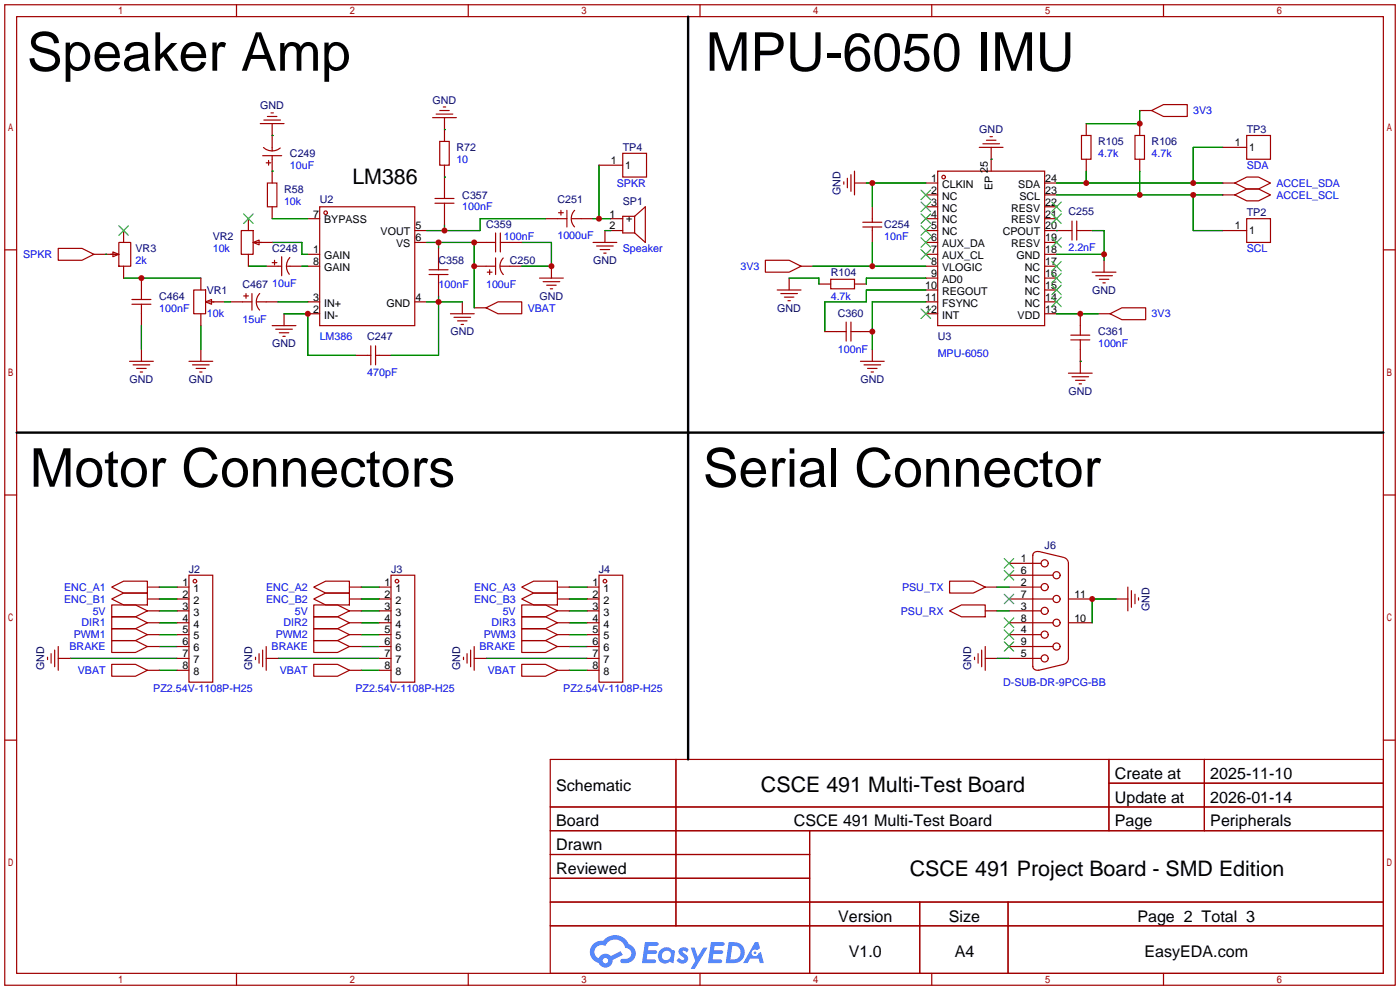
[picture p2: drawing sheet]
<svg xmlns="http://www.w3.org/2000/svg" width="299mm" height="212mm" viewBox="0 0 299 212" stroke-linecap="round" stroke-linejoin="round" font-family="sans-serif">
<g fill="none" stroke="#a10000" stroke-width=".25">
<path d="M1 1h297.2v209.6h-297.2zM3.6 3.6h292.1v204.4h-292.1zM50.5 1v2.6M100.1 1v2.6M149.6 1v2.6M199.1 1v2.6M248.7 1v2.6M1 53.4h2.6M295.7 53.4h2.5M1 105.8h2.6M295.7 105.8h2.5M1 158.2h2.6"/>
<path d="M295.7 158.2h2.5M117.6 162.3h178.1v45.7h-178.1zM117.6 172.5h178.1M117.6 177.5h178.1M144.5 162.3v35.6M173 177.5v30.5M237 162.3v15.2M237 167.4h58.7M257.4 162.3v15.2M117.6 182.6h55.4M117.6 192.8h178.1M117.6 187.7h55.4"/>
<path d="M117.6 197.9h178.1M196.6 192.8v15.2M215.4 192.8v15.2M50.5 208v2.6M100.1 208v2.6M149.6 208v2.6M199.1 208v2.6M248.7 208v2.6"/>
</g>
<g fill="#5487ff">
<path d="M145.3 202.7a1.3 1.3 0 0 1 1.9 .3l-.4 .6a.54 .54 0 0 0-.9-.2l.1 .2a1.34 1.34 0 0 1 .9 1.8 1.47 1.47 0 0 1-2.3-.1l.5-.6 .8 .5a.31 .31 0 0 0 .4-.3 .31 .31 0 0 0-.3-.4 1.12 1.12 0 0 1-.7-1.8z"/>
<path d="M147.6 202.5h.9l.6 2 1.2-2h.9l-2.7 4.6h-.9l1-1.7z"/>
<path d="M137.8 201.4h1.7a1.31 1.31 0 0 1 1.2 .2 .4 .4 0 0 1-.3 .5l-1.8 .1-.1 .9h1.6a.4 .4 0 0 1 .4 .4 .4 .4 0 0 1-.5 .4h-1.6l-.2 1.2h1.4a.46 .46 0 0 1 .5 0 .46 .46 0 0 1 .1 .5l-.4 .2h-2.6z"/>
<path d="M151.9 201.4h1.7a1.32 1.32 0 0 1 1.2 .2 .39 .39 0 0 1-.3 .5l-1.8 .1-.1 .9h1.6a.4 .4 0 0 1 .4 .4 .4 .4 0 0 1-.4 .4h-1.7l-.2 1.2h1.4a.46 .46 0 0 1 .5 0 .46 .46 0 0 1 .1 .5l-.4 .2h-2.6z"/>
<path d="M161.3 201.4h.8l.3 1.3-.6 .4a.75 .75 0 0 0-1.1 .3 .75 .75 0 0 0 .5 1 .75 .75 0 0 0 .9-.7l.5-.2 .6 2.3h-.8l-.3-.9h-1.8l-.5 .9h-1z"/>
<path d="M155.7 201.4l-.6 4.4h1.5a2.27 2.27 0 0 0 2.6-2.2 2.27 2.27 0 0 0-2.7-2.2zM156.5 202.1a1.5 1.5 0 0 1 1.8 1.6 1.5 1.5 0 0 1-1.9 1.4h-.3z"/>
<path d="M141.2 203a1.6 1.6 0 0 0-.3 2.3 1.6 1.6 0 0 0 2.3 .2l.7 .3 .3-2.4-.1-.3-.5-.1a1.58 1.58 0 0 0-2.4 0zM141.8 203.5a.98 .98 0 0 1 1.6 .4 .98 .98 0 0 1-1.1 1.3 .94 .94 0 0 1-.9-.7 .94 .94 0 0 1 .4-1z"/>
<path d="M126.8 201.8a2.37 2.37 0 0 0 1.1 4 1.54 1.54 0 0 0 1.8 1 1.54 1.54 0 0 0 1.2-1.6l2.2-1.1-.5-.8-2 1a1.57 1.57 0 0 0-2.7 .5 1.5 1.5 0 0 1-.7-2.1 1.5 1.5 0 0 1 2.2-.5 2.23 2.23 0 0 1 2.3-1.4 2.23 2.23 0 0 1 2 1.8 1.16 1.16 0 0 1 1.2 1.1 1.16 1.16 0 0 1-1.1 1.2h-.7a.47 .47 0 0 0-.5 .4 .47 .47 0 0 0 .4 .5 2.17 2.17 0 0 0 2.5-.9 2.17 2.17 0 0 0-.3-2.7l-.8-.4a3.2 3.2 0 0 0-5.5-.7l-1.1 .1zM128.8 205.3a.6 .6 0 0 1 1.2 0 .6 .6 0 0 1-1.2 0z"/>
<circle cx="161.4" cy="203.6" r=".28"/>
</g>
<g fill="none" stroke="#a10000" stroke-width=".25">
<path d="M55.6 26.4h5.1M56.1 33.3h4.1M56.3 31.5a2.74 2.74 0 0 0 3.6 .1M56.4 25.7h3.5M56.9 34.8h1M57.1 39.1h2.1v5.1h-2.1zM57.1 24.9h2.1M57.4 34.3v1M57.9 24.1h.5M58.2 26.4v5.9M58.2 33.3v5.8M92.5 25.1h5"/>
<path d="M93.2 24.4h3.6M94 30.2h2v5.1h-2zM94 23.6h2M94.7 22.9h.5M95 25.1v5.1M95 35.3v7.1M128 35.3h5.1M133.1 32.8h5.1v5h-5.1zM180.3 38.9v.5M181.1 38.1v2M181.9 37.3v3.6M182.6 39.1h2.6"/>
<path d="M182.6 36.6v5.1M197.9 39.1h2.5M200.4 36.6h22.9v33h-22.9zM209.3 31.5h5.1M210.1 30.7h3.5M210.8 30h2.1M211.6 29.2h.5M211.8 31.5v5.1M223.3 39.1h2.5M231.1 29h2.1v5h-2.1zM232.2 26.4v2.6M232.2 34v2.6"/>
<path d="M242.6 29h2v5h-2zM243.6 23.6h2.5M243.6 26.4v2.6M243.6 34v2.6M246.1 23.6l2.6-1.2h5v2.5h-5zM261.4 39.1h2.5M261.4 31.5h5M263.9 39.1l2.5-1.3h2.6l2.5 1.3-2.5 1.3h-2.6zM266.4 29h5.1v5h-5.1zM12.4 53.1h5.1l2.6 1.3-2.6 1.2h-5.1zM20.1 54.4h5M24.1 53.8l1.3 .6-1.3 .5z"/>
<path d="M25.4 51.8h2.5v5.1h-2.5zM26.4 49.3v2.5M26.4 56.9v2.5M30.2 59.4v4.6M42.9 59.4v2.6M51.6 49.3h2.5v5.1h-2.5zM53.1 46.7v2.6M53.1 54.4v2.5M54.1 51.8l1.3-.5v1zM54.6 51.8h3.6M56.9 56.9h3.3M58.2 44.2v2.5"/>
<path d="M58.2 56.1h1M58.7 55.6v1M60.2 54.9v4M61.2 56.9h3.3M61.9 55a2.74 2.74 0 0 0-.1 3.6M65.8 54.4h2.5M65.8 46.7h2.5M65.8 56.9h2.5M68.3 44.2h20.3v25.4h-20.3zM88.6 51.8h2.6M88.6 49.3h2.6M91.7 58.7h4.1"/>
<path d="M91.7 57.7h4.1M93 43.4h4M93 42.4h4M93.7 53.1v4.6M93.7 58.7v4.5M95 43.4v4.6M101.3 56.9h4.6M101.3 51.8h4.6M104.1 58.2h1.1M104.6 57.7v1M105.9 49.8v4M105.9 55.1v3.6"/>
<path d="M106.9 56.9h4.6M106.9 51.8h4.6M106.9 49.8v4M107.6 55.1a2.54 2.54 0 0 0 0 3.6M115.3 59.4h5.1M116.6 46.7h4.6M117.9 56.9v2.5M119.4 45.5h1M119.9 45v1M121.2 45v3.5M122.2 46.7h4.5M122.8 45a2.54 2.54 0 0 0 0 3.5"/>
<path d="M126.7 51.8h5.1M127.5 52.6h3.6M128.3 53.3h2M129 54.1h.5M129.3 49.3v2.5M130.6 46.7h2.5M130.6 49.3h2.5M135.6 46.2l2.3-2v7.6l-2.3-2M135.6 46.2v3.6M135.6 46.2h-2.5v3.6h2.5M163.6 55.6h5.1l2.5 1.3-2.5 1.3h-5.1zM168.7 59.4v2.6"/>
<path d="M171.2 56.9h2.5M177.5 59.7h5.1v2h-5.1zM184.4 48.5h4.1M184.4 47.5h4.1M186.4 44.2v3.3M186.4 48.5v3.3M197.9 59.4h2.5M197.9 54.4h2.5M197.9 46.7h2.5M197.9 56.9h2.5M197.9 51.8h2.5M197.9 49.3h2.5"/>
<path d="M197.9 41.7h2.5M197.9 44.2h2.5M223.3 59.4h2.5M223.3 54.4h2.5M223.3 46.7h2.5M223.3 56.9h2.5M223.3 51.8h2.5M223.3 49.3h5.8M223.3 41.7h2.5M223.3 44.2h2.5M229.1 47.2v4.1M230.1 49.3h3.3"/>
<path d="M230.1 47.2v4.1M233.4 58.2h5.1M234.2 58.9h3.5M234.9 59.7h2.1M236 55.6v2.6M261.4 49.3h5M261.4 41.7h2.5M263.9 41.7l2.5-1.3h2.6l2.5 1.3-2.5 1.2h-2.6zM266.4 46.7h5.1v5.1h-5.1zM27.7 77.2h5.1M28.2 65h4.1M28.2 64h4.1"/>
<path d="M28.4 78h3.6M29.2 78.7h2M30 79.5h.5M30.2 65v4.6M30.2 74.7v2.5M40.4 77.2h5.1M41.1 78h3.6M41.4 62h2.5v5.1h-2.5zM41.9 78.7h2M42.7 79.5h.5M42.9 67.1v2.5M42.9 74.7v2.5"/>
<path d="M43.9 64.5l1.3-.5v1zM44.4 64.5h3.6M49.3 64.5h4.5M52.1 63.2h1M52.6 62.7v1.1M53.8 62.7v3.6M54.9 64.5h4.5M55.5 62.7a2.54 2.54 0 0 0 0 3.6M58.2 69.6h5M58.9 70.4h3.6M59.7 71.1h2M60.5 71.9h.5"/>
<path d="M60.7 67.1v2.5M65.8 67.1h2.5M65.8 64.5h2.5M75.9 75.9h3.3M79.2 73.9v4.1M80.3 73.9v4.1M80.3 75.9h3.3M88.6 64.5h2.6M96.3 67.1h5M97 67.8h3.6M97.8 68.6h2M98.6 69.3h.5"/>
<path d="M98.8 64.5v2.6M101.3 65.8h2.6M103.9 65.8l2.5-1.3h5.1v2.6h-5.1zM116.1 60.2h3.5M116.8 61h2.1M117.6 61.7h.5M166.1 62h5.1M166.9 62.7h3.5M167.6 63.5h2.1M168.4 64.3h.5M175 60.7h2.5M176.3 70.9h4.5"/>
<path d="M180.8 68.8v4.1M181.9 68.8v4.1M181.9 70.9h4.5M182.6 60.7h2.6M183.9 77.2h5.1M184.7 78h3.5M185.4 78.7h2.1M186.2 79.5h.5M186.4 74.7v2.5M197.9 67.1h2.5M197.9 64.5h2.5M197.9 62h2.5"/>
<path d="M223.3 67.1h2.5M223.3 64.5h2.5M223.3 62h2.5M228.3 79.8h5.1M228.9 72.6h4M228.9 71.6h4M230.9 67.1v4.5M230.9 72.6v7.2M234.7 67.1h2.5M235.7 60.5h.5M237.2 67.1l2.6-1.3h5.1v2.5h-5.1zM229.1 80.5h3.6"/>
<path d="M229.9 81.3h2M230.6 82h.5M220.7 118.6v23.9M222 117.9l5.3 1.2M222 117.9a1 1 0 0 0-1.3 .8M227.4 119.2a1.27 1.27 0 0 1 .9 1.2v20.3a1.27 1.27 0 0 1-.9 1.2M10.9 139.7v2M11.7 138.9v3.6M12.4 138.2v5.1M23.9 125.5l2.5-1.3h5.1v2.5h-5.1zM23.9 128l2.5-1.3h5.1v2.6h-5.1zM23.9 129.3h5.1l2.5 1.3-2.5 1.2h-5.1z"/>
<path d="M23.9 131.8h5.1l2.5 1.3-2.5 1.3h-5.1zM23.9 134.4h5.1l2.5 1.2-2.5 1.3h-5.1zM23.9 136.9h5.1l2.5 1.3-2.5 1.2h-5.1zM31.5 125.5h2.5M31.5 128h2.5M31.5 130.6h2.5M31.5 133.1h2.5M31.5 135.6h2.5M31.5 138.2h2.5M37.8 125.5h2.6M37.8 128h2.6M37.8 130.6h2.6"/>
<path d="M37.8 133.1h2.6M37.8 135.6h2.6M37.8 138.2h2.6M40.4 122.9h5.1v22.9h-5.1zM55.4 139.7v2M56.1 138.9v3.6M56.9 138.2v5.1M67.1 125.5l2.5-1.3h5.1v2.5h-5.1zM67.1 128l2.5-1.3h5.1v2.6h-5.1zM67.1 129.3h5l2.6 1.3-2.6 1.2h-5zM67.1 131.8h5l2.6 1.3-2.6 1.3h-5zM67.1 134.4h5l2.6 1.2-2.6 1.3h-5z"/>
<path d="M67.1 136.9h5l2.6 1.3-2.6 1.2h-5zM74.7 125.5h2.5M74.7 128h2.5M74.7 130.6h2.5M74.7 133.1h2.5M74.7 135.6h2.5M74.7 138.2h2.5M81 125.5h2.6M81 128h2.6M81 130.6h2.6M81 133.1h2.6M81 135.6h2.6"/>
<path d="M81 138.2h2.6M83.6 122.9h5v22.9h-5zM99.8 139.7v2M100.6 138.9v3.6M101.3 138.2v5.1M111.5 125.5l2.5-1.3h5.1v2.5h-5.1zM111.5 128l2.5-1.3h5.1v2.6h-5.1zM111.5 129.3h5.1l2.5 1.3-2.5 1.2h-5.1zM111.5 131.8h5.1l2.5 1.3-2.5 1.3h-5.1zM111.5 134.4h5.1l2.5 1.2-2.5 1.3h-5.1zM111.5 136.9h5.1l2.5 1.3-2.5 1.2h-5.1zM119.1 125.5h2.6"/>
<path d="M119.1 128h2.6M119.1 130.6h2.6M119.1 133.1h2.6M119.1 135.6h2.6M119.1 138.2h2.6M125.5 125.5h2.5M125.5 128h2.5M125.5 130.6h2.5M125.5 133.1h2.5M125.5 135.6h2.5M125.5 138.2h2.5M128 122.9h5.1v22.9h-5.1z"/>
<path d="M202.9 130.6l2.6-1.3h5.1v2.5h-5.1zM202.9 124.2h5.1l2.6 1.3-2.6 1.2h-5.1zM209 139.7v2M209.8 138.9v3.6M210.6 125.5h2.5M210.6 130.6h2.5M210.6 138.2v5.1M215.6 125.5h6.9M215.6 128h9.4M215.6 130.6h6.9M215.6 133.1h9.4M215.6 135.6h6.9"/>
<path d="M215.6 138.2h9.4M215.6 120.4h6.9M215.6 122.9h9.4M228.3 128h5.1M228.3 133.1h5.1M238.5 128h2.5M241 125.5v5.1M241.8 126.2v3.6M242.6 127v2M243.3 127.8v.5M10.2 140.5v.5M12.4 140.7h2.6"/>
<path d="M23.9 142h5.1l2.5 1.3-2.5 1.2h-5.1zM31.5 143.3h2.5M37.8 143.3h2.6M37.8 140.7h2.6M54.6 140.5v.5M56.9 140.7h2.5M67.1 142h5l2.6 1.3-2.6 1.2h-5zM74.7 143.3h2.5M81 143.3h2.6M81 140.7h2.6M99.1 140.5v.5M101.3 140.7h2.6"/>
<path d="M111.5 142h5.1l2.5 1.3-2.5 1.2h-5.1zM119.1 143.3h2.6M125.5 143.3h2.5M125.5 140.7h2.5M208.3 140.5v.5M210.6 140.7h2.5M215.6 140.7h6.9M220.7 142.4a.95 .95 0 0 0 1.3 .8M227.3 142l-5.3 1.3"/>
<circle cx="201.7" cy="37.8" r=".38"/>
<circle cx="69.6" cy="45.5" r=".38"/>
<circle cx="41.7" cy="124.2" r=".38"/>
<circle cx="84.8" cy="124.2" r=".38"/>
<circle cx="129.3" cy="124.2" r=".38"/>
<circle cx="223.3" cy="125.5" r=".76"/>
<circle cx="223.3" cy="120.4" r=".76"/>
<circle cx="223.3" cy="135.6" r=".76"/>
<circle cx="223.3" cy="130.6" r=".76"/>
<circle cx="225.8" cy="138.2" r=".76"/>
<circle cx="225.8" cy="122.9" r=".76"/>
<circle cx="225.8" cy="133.1" r=".76"/>
<circle cx="225.8" cy="128" r=".76"/>
<circle cx="223.3" cy="140.7" r=".76"/>
</g>
<g fill="none" stroke="#008700" stroke-width=".25">
<path d="M58.2 36.6h.1M58.2 29h.1M95 27.7h.1M95 37.8h.1M128 35.3v11.4M185.2 39.1h12.7M186.4 39.1v5.1M211.8 34h.1M225.8 39.1h35.6M232.2 36.6v2.5M243.6 23.6v2.8h-11.4M243.6 36.6v5.1"/>
<path d="M261.4 31.5h-6.4v7.6M22.6 54.4h.1M26.4 59.4h16.5M53.1 56.9h3.8M58.2 51.8h6.3v2.6h1.3M58.2 46.7h7.6M64.5 56.9h1.3M91.2 51.8h10.1v14M93.7 51.8v1.3M95 48v1.3M111.5 51.8h6.4v5.1h-6.4M116.6 46.7h-14v2.6h-11.4"/>
<path d="M126.7 46.7h3.9M129.3 49.3h1.3M168.7 59.4h6.3v1.3M173.7 56.9h24.2M186.4 51.8v5.1M197.9 59.4h-12.7v1.3M225.8 49.3h.1M225.8 54.4h10.2M225.8 41.7h35.6M233.4 49.3h2.6v6.3M255 41.7v7.6h6.4M30.2 69.6v5.1"/>
<path d="M42.9 69.6v5.1M48 64.5h1.3M59.4 64.5h6.4M60.7 67.1h5.1v8.8h10.1M91.2 64.5h7.6M93.7 63.2v12.7h-10.1M197.9 62h-12.7v2.5h-8.9v6.4M197.9 64.5h-11.5v10.2M225.8 67.1h8.9M230.9 77.2h.1M34 128h3.8M34 125.5h3.8"/>
<path d="M34 133.1h3.8M34 135.6h3.8M34 138.2h3.8M34 130.6h3.8M77.2 128h3.8M77.2 125.5h3.8M77.2 133.1h3.8M77.2 135.6h3.8M77.2 138.2h3.8M77.2 130.6h3.8M121.7 128h3.8M121.7 125.5h3.8"/>
<path d="M121.7 133.1h3.8M121.7 135.6h3.8M121.7 138.2h3.8M121.7 130.6h3.8M213.1 125.5h2.5M213.1 130.6h2.5M238.5 128h-5.1v5.1M15 140.7h22.8M34 143.3h3.8M59.4 140.7h21.6M77.2 143.3h3.8M103.9 140.7h21.6"/>
<path d="M121.7 143.3h3.8M213.1 140.7h2.5"/>
</g>
<g fill="none" stroke="#3c3" stroke-width=".25">
<path d="M25.4 48.3l2 2M27.4 48.3l-2 2M52.1 45.7l2 2.1M54.1 45.7l-2 2.1M196.8 40.6l2.1 2.1M196.8 43.2l2.1 2M196.8 45.7l2.1 2.1M196.8 48.3l2.1 2M196.8 50.8l2.1 2M196.8 53.3l2.1 2.1M198.9 40.6l-2.1 2.1M198.9 43.2l-2.1 2"/>
<path d="M198.9 45.7l-2.1 2.1M198.9 48.3l-2.1 2M198.9 50.8l-2.1 2M198.9 53.3l-2.1 2.1M224.8 58.4l2 2.1M224.8 55.9l2 2M224.8 50.8l2 2M224.8 45.7l2 2.1M224.8 43.2l2 2M226.8 58.4l-2 2.1M226.8 55.9l-2 2M226.8 50.8l-2 2"/>
<path d="M226.8 45.7l-2 2.1M226.8 43.2l-2 2M196.8 66l2.1 2.1M198.9 66l-2.1 2.1M224.8 63.5l2 2M224.8 61l2 2M226.8 63.5l-2 2M226.8 61l-2 2M214.6 119.4l2.1 2M216.7 119.4l-2.1 2M214.6 134.6l2.1 2.1M214.6 121.9l2.1 2.1"/>
<path d="M214.6 127l2.1 2M214.6 132.1l2.1 2M214.6 137.2l2.1 2M216.7 134.6l-2.1 2.1M216.7 121.9l-2.1 2.1M216.7 127l-2.1 2M216.7 132.1l-2.1 2M216.7 137.2l-2.1 2"/>
</g>
<path d="M147.1 3.6v158.7M3.6 92.5h292.1" fill="none" stroke="#000" stroke-width=".51"/>
<g fill="#c00">
<circle cx="93.7" cy="64.5" r=".63"/>
<circle cx="101.3" cy="56.9" r=".63"/>
<circle cx="101.3" cy="51.8" r=".63"/>
<circle cx="93.7" cy="51.8" r=".63"/>
<circle cx="117.9" cy="56.9" r=".63"/>
<circle cx="65.8" cy="67.1" r=".63"/>
<circle cx="30.2" cy="59.4" r=".63"/>
<circle cx="95" cy="49.3" r=".63"/>
<circle cx="128" cy="46.7" r=".63"/>
<circle cx="186.4" cy="39.1" r=".63"/>
<circle cx="186.4" cy="70.9" r=".63"/>
<circle cx="186.4" cy="56.9" r=".63"/>
<circle cx="230.9" cy="67.1" r=".63"/>
<circle cx="236" cy="54.4" r=".63"/>
<circle cx="243.6" cy="26.4" r=".63"/>
<circle cx="243.6" cy="41.7" r=".63"/>
<circle cx="255" cy="41.7" r=".63"/>
<circle cx="232.2" cy="39.1" r=".63"/>
<circle cx="255" cy="39.1" r=".63"/>
<circle cx="233.4" cy="128" r=".63"/>
</g>
<g font-size="11.4">
<text x="5.7" y="15.1">Speaker Amp</text>
<text x="150.8" y="15.1">MPU-6050 IMU</text>
<text x="6.4" y="104">Motor Connectors</text>
<text x="150.2" y="104">Serial Connector</text>
</g>
<g font-size="4.6">
<text x="75.3" y="39.4">LM386</text>
<text x="162.6" y="169.3">CSCE 491 Multi-Test Board</text>
<text x="194.4" y="187.1">CSCE 491 Project Board - SMD Edition</text>
</g>
<g font-size="3.4">
<text x="238.3" y="166.5">Create at</text>
<text x="258.7" y="166.5">2025-11-10</text>
<text x="118.9" y="169">Schematic</text>
<text x="238.3" y="171.6">Update at</text>
<text x="258.7" y="171.6">2026-01-14</text>
<text x="118.9" y="176.6">Board</text>
<text x="169.7" y="176.6">CSCE 491 Multi-Test Board</text>
<text x="238.3" y="176.6">Page</text>
<text x="258.7" y="176.6">Peripherals</text>
<text x="118.9" y="181.7">Drawn</text>
<text x="118.9" y="186.8">Reviewed</text>
<text x="179.1" y="197">Version</text>
<text x="202.8" y="197">Size</text>
<text x="243.1" y="197">Page 2 Total 3</text>
<text x="181.4" y="204.6">V1.0</text>
<text x="204" y="204.6">A4</text>
<text x="244.6" y="204.6">EasyEDA.com</text>
</g>
<g font-size="2.3" fill="#000080">
<text x="55.6" y="23.4">GND</text>
<text x="92.5" y="22.1">GND</text>
<text x="209.3" y="28.5">GND</text>
<text x="266.4" y="28.5">TP3</text>
<text x="62" y="33.6">C249</text>
<text x="97.5" y="32.3">R72</text>
<text x="133.1" y="32.3">TP4</text>
<text x="234.7" y="31">R105</text>
<text x="246.1" y="31">R106</text>
<text x="60.7" y="41.2">R58</text>
<text x="179.6" y="41.7" transform="rotate(-90 179.6 41.7)">GND</text>
<text x="68.3" y="43.5">U2</text>
<text x="98.8" y="42.4">C357</text>
<text x="119.1" y="43.5">C251</text>
<text x="133.1" y="43.7">SP1</text>
<text x="228.3" y="46">C255</text>
<text x="266.4" y="46.3">TP2</text>
<text x="29" y="53.9">VR3</text>
<text x="45.5" y="51.3">VR2</text>
<text x="58.2" y="53.9">C248</text>
<text x="103.9" y="48.8">C359</text>
<text x="189" y="48.8">C254</text>
<text x="93.7" y="56.4">C358</text>
<text x="109" y="56.4">C250</text>
<text x="126.7" y="56.4">GND</text>
<text x="177.5" y="59">R104</text>
<text x="34" y="64">C464</text>
<text x="44.2" y="62.8">VR1</text>
<text x="51.8" y="61.5">C467</text>
<text x="115.3" y="64">GND</text>
<text x="233.4" y="62.8">GND</text>
<text x="96.3" y="71.7">GND</text>
<text x="166.1" y="66.6">GND</text>
<text x="179.1" y="67.8">C360</text>
<text x="234.7" y="71.7">C361</text>
<text x="58.2" y="74.2">GND</text>
<text x="78.5" y="72.7">C247</text>
<text x="200.4" y="72.7">U3</text>
<text x="27.7" y="81.8">GND</text>
<text x="40.4" y="81.8">GND</text>
<text x="183.9" y="81.8">GND</text>
<text x="228.3" y="84.4">GND</text>
<text x="223.3" y="117.4">J6</text>
<text x="40.4" y="122.5">J2</text>
<text x="83.6" y="122.5">J3</text>
<text x="128" y="122.5">J4</text>
<text x="245.6" y="130.6" transform="rotate(-90 245.6 130.6)">GND</text>
<text x="9.4" y="143.3" transform="rotate(-90 9.4 143.3)">GND</text>
<text x="53.9" y="143.3" transform="rotate(-90 53.9 143.3)">GND</text>
<text x="98.3" y="143.3" transform="rotate(-90 98.3 143.3)">GND</text>
<text x="207.5" y="143.3" transform="rotate(-90 207.5 143.3)">GND</text>
</g>
<g font-size="2.3" fill="#00f">
<text x="255" y="24.4">3V3</text>
<text x="97.5" y="34.8">10</text>
<text x="234.7" y="33.6">4.7k</text>
<text x="246.1" y="33.6">4.7k</text>
<text x="62" y="36.1">10uF</text>
<text x="131.8" y="39.9">SPKR</text>
<text x="266.4" y="36.1">SDA</text>
<text x="272.8" y="39.9">ACCEL_SDA</text>
<text x="60.7" y="43.7">10k</text>
<text x="98.8" y="45">100nF</text>
<text x="272.8" y="42.4">ACCEL_SCL</text>
<text x="45.5" y="53.9">10k</text>
<text x="107.7" y="51.3">100nF</text>
<text x="119.1" y="51.1">1000uF</text>
<text x="133.1" y="53.9">Speaker</text>
<text x="189" y="51.3">10nF</text>
<text x="228.3" y="53.6">2.2nF</text>
<text x="266.4" y="53.9">SCL</text>
<text x="4.9" y="55.1">SPKR</text>
<text x="29" y="56.4">2k</text>
<text x="158.2" y="57.7">3V3</text>
<text x="58.2" y="61.2">10uF</text>
<text x="93.7" y="61.5">100nF</text>
<text x="103.9" y="61.5">100uF</text>
<text x="177.5" y="64">4.7k</text>
<text x="34" y="66.6">100nF</text>
<text x="44.2" y="67.8">10k</text>
<text x="51.8" y="69.1">15uF</text>
<text x="112.8" y="66.6">VBAT</text>
<text x="246.1" y="67.8">3V3</text>
<text x="68.3" y="72.7">LM386</text>
<text x="179.1" y="75.5">100nF</text>
<text x="200.4" y="76.2">MPU-6050</text>
<text x="234.7" y="74.2">100nF</text>
<text x="78.5" y="80.3">470pF</text>
<text x="13.7" y="126.3">ENC_A1</text>
<text x="13.7" y="128.8">ENC_B1</text>
<text x="19.8" y="131.3">5V</text>
<text x="56.9" y="126.3">ENC_A2</text>
<text x="56.9" y="128.8">ENC_B2</text>
<text x="63" y="131.3">5V</text>
<text x="101.3" y="126.3">ENC_A3</text>
<text x="101.3" y="128.8">ENC_B3</text>
<text x="107.4" y="131.3">5V</text>
<text x="192.5" y="131.3">PSU_RX</text>
<text x="192.8" y="126.3">PSU_TX</text>
<text x="15.7" y="136.4">PWM1</text>
<text x="17.4" y="133.9">DIR1</text>
<text x="58.9" y="136.4">PWM2</text>
<text x="60.6" y="133.9">DIR2</text>
<text x="103.4" y="136.4">PWM3</text>
<text x="105" y="133.9">DIR3</text>
<text x="14.9" y="139">BRAKE</text>
<text x="58" y="139">BRAKE</text>
<text x="102.5" y="139">BRAKE</text>
<text x="16.6" y="144">VBAT</text>
<text x="32.8" y="147.9">PZ2.54V-1108P-H25</text>
<text x="59.8" y="144">VBAT</text>
<text x="75.9" y="147.9">PZ2.54V-1108P-H25</text>
<text x="104.3" y="144">VBAT</text>
<text x="120.4" y="147.9">PZ2.54V-1108P-H25</text>
<text x="214.4" y="146.6">D-SUB-DR-9PCG-BB</text>
</g>
<g font-size="2.3">
<text x="130.6" y="35.1">1</text>
<text x="263.9" y="31.2">1</text>
<text x="267" y="32.3">1</text>
<text x="133.6" y="36.1">1</text>
<text x="199" y="38.9">1</text>
<text x="199" y="41.4">2</text>
<text x="201.3" y="40.1">CLKIN</text>
<text x="211.1" y="37.1" transform="rotate(-90 211.1 37.1)">25</text>
<text x="212.1" y="40.6" transform="rotate(-90 212.1 40.6)">EP</text>
<text x="217.6" y="40.1">SDA</text>
<text x="223.4" y="41.4">23</text>
<text x="223.4" y="38.9">24</text>
<text x="66.9" y="46.5">7</text>
<text x="69.3" y="47.8">BYPASS</text>
<text x="130.3" y="46.5">1</text>
<text x="133.9" y="47.5">+</text>
<text x="199" y="43.9">3</text>
<text x="199" y="46.5">4</text>
<text x="201.3" y="42.7">NC</text>
<text x="201.3" y="45.2">NC</text>
<text x="201.3" y="47.8">NC</text>
<text x="216.1" y="47.8">RESV</text>
<text x="216.1" y="45.2">RESV</text>
<text x="217.9" y="42.7">SCL</text>
<text x="223.4" y="46.5">21</text>
<text x="223.4" y="43.9">22</text>
<text x="81.4" y="50.3">VOUT</text>
<text x="84.7" y="52.8">VS</text>
<text x="88.8" y="51.6">6</text>
<text x="88.8" y="49">5</text>
<text x="130.3" y="49">2</text>
<text x="199" y="49">5</text>
<text x="199" y="51.6">6</text>
<text x="201.3" y="50.3">NC</text>
<text x="201.3" y="52.8">AUX_DA</text>
<text x="214.3" y="50.3">CPOUT</text>
<text x="216.1" y="52.8">RESV</text>
<text x="223.4" y="51.6">19</text>
<text x="223.4" y="49">20</text>
<text x="263.9" y="49">1</text>
<text x="267" y="50">1</text>
<text x="66.9" y="54.1">1</text>
<text x="66.9" y="56.6">8</text>
<text x="69.3" y="55.4">GAIN</text>
<text x="69.3" y="57.9">GAIN</text>
<text x="199" y="54.1">7</text>
<text x="199" y="56.6">8</text>
<text x="199" y="59.2">9</text>
<text x="201.3" y="55.4">AUX_CL</text>
<text x="201.3" y="57.9">VLOGIC</text>
<text x="217.2" y="55.4">GND</text>
<text x="219" y="57.9">NC</text>
<text x="223.4" y="59.2">16</text>
<text x="223.4" y="56.6">17</text>
<text x="223.4" y="54.1">18</text>
<text x="66.9" y="64.3">3</text>
<text x="69.3" y="65.5">IN+</text>
<text x="82.6" y="65.5">GND</text>
<text x="88.8" y="64.3">4</text>
<text x="197.7" y="61.7">10</text>
<text x="197.7" y="64.3">11</text>
<text x="201.3" y="60.5">AD0</text>
<text x="201.3" y="63">REGOUT</text>
<text x="201.3" y="65.5">FSYNC</text>
<text x="219" y="65.5">NC</text>
<text x="219" y="63">NC</text>
<text x="219" y="60.5">NC</text>
<text x="223.4" y="64.3">14</text>
<text x="223.4" y="61.7">15</text>
<text x="66.9" y="66.8">2</text>
<text x="69.3" y="68.1">IN-</text>
<text x="197.7" y="66.8">12</text>
<text x="201.3" y="68.1">INT</text>
<text x="217.5" y="68.1">VDD</text>
<text x="223.4" y="66.8">13</text>
<text x="39" y="125.2">1</text>
<text x="82.2" y="125.2">1</text>
<text x="126.6" y="125.2">1</text>
<text x="218.2" y="120.1">1</text>
<text x="218.2" y="125.2">2</text>
<text x="218.2" y="122.7">6</text>
<text x="39" y="127.8">2</text>
<text x="39" y="130.3">3</text>
<text x="41.3" y="126.5">1</text>
<text x="41.3" y="129">2</text>
<text x="41.3" y="131.6">3</text>
<text x="82.2" y="127.8">2</text>
<text x="82.2" y="130.3">3</text>
<text x="84.5" y="126.5">1</text>
<text x="84.5" y="129">2</text>
<text x="84.5" y="131.6">3</text>
<text x="126.6" y="127.8">2</text>
<text x="126.6" y="130.3">3</text>
<text x="129" y="126.5">1</text>
<text x="129" y="129">2</text>
<text x="129" y="131.6">3</text>
<text x="218.2" y="130.3">3</text>
<text x="218.2" y="127.8">7</text>
<text x="229.6" y="127.8">11</text>
<text x="39" y="132.8">4</text>
<text x="39" y="135.4">5</text>
<text x="39" y="137.9">6</text>
<text x="41.3" y="134.1">4</text>
<text x="41.3" y="136.7">5</text>
<text x="82.2" y="132.8">4</text>
<text x="82.2" y="135.4">5</text>
<text x="82.2" y="137.9">6</text>
<text x="84.5" y="134.1">4</text>
<text x="84.5" y="136.7">5</text>
<text x="126.6" y="132.8">4</text>
<text x="126.6" y="135.4">5</text>
<text x="126.6" y="137.9">6</text>
<text x="129" y="134.1">4</text>
<text x="129" y="136.7">5</text>
<text x="218.2" y="135.4">4</text>
<text x="218.2" y="132.8">8</text>
<text x="218.2" y="137.9">9</text>
<text x="229.6" y="132.8">10</text>
<text x="39" y="140.5">7</text>
<text x="39" y="143">8</text>
<text x="41.3" y="139.2">6</text>
<text x="41.3" y="141.7">7</text>
<text x="82.2" y="140.5">7</text>
<text x="82.2" y="143">8</text>
<text x="84.5" y="139.2">6</text>
<text x="84.5" y="141.7">7</text>
<text x="126.6" y="140.5">7</text>
<text x="126.6" y="143">8</text>
<text x="129" y="139.2">6</text>
<text x="129" y="141.7">7</text>
<text x="218.2" y="140.5">5</text>
<text x="41.3" y="144.3">8</text>
<text x="84.5" y="144.3">8</text>
<text x="129" y="144.3">8</text>
</g>
</svg>
